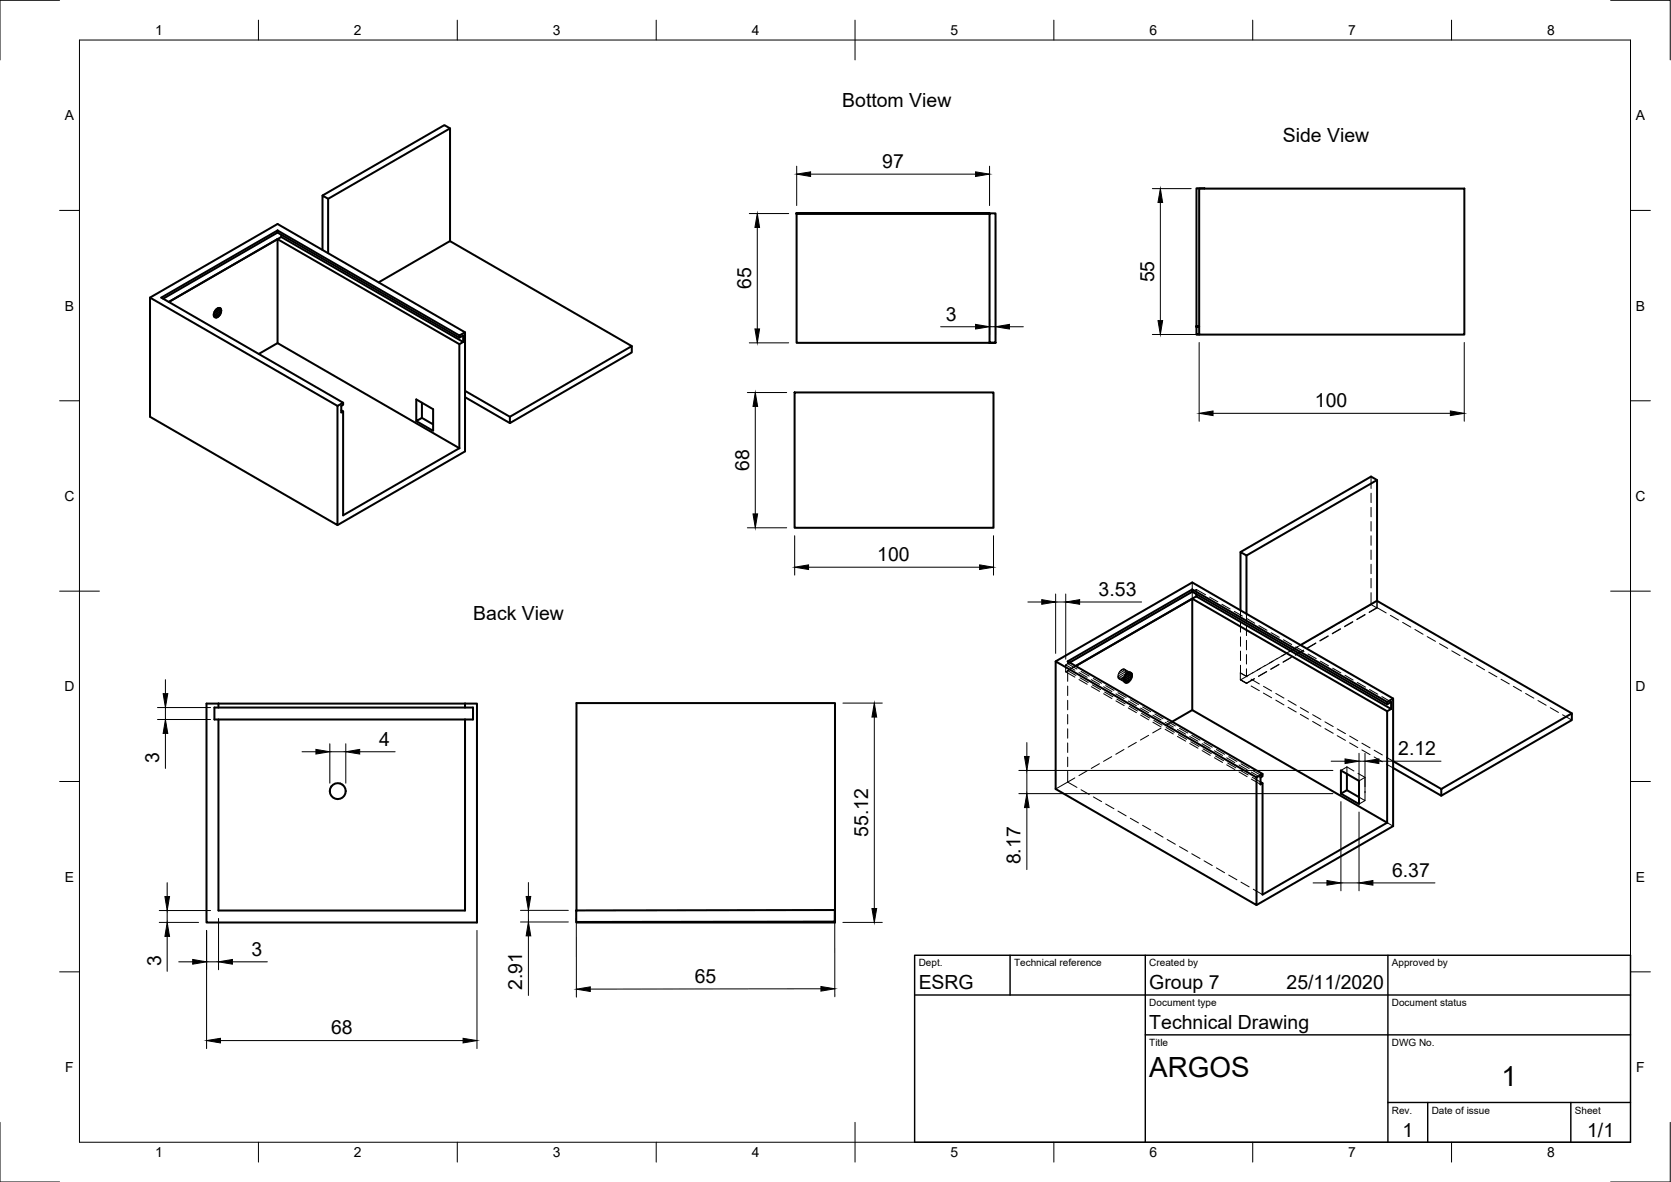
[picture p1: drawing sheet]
<svg xmlns="http://www.w3.org/2000/svg" width="420mm" height="297mm" viewBox="0 0 420 297" stroke-linecap="round" stroke-linejoin="round" font-family="sans-serif">
<!-- layer: Visible -->
<g fill="#000" stroke="#000" stroke-width=".25">
<circle cx="200.3" cy="53.6" r=".24"/>
<circle cx="300.8" cy="82.1" r=".24"/>
</g>
<g fill="none" stroke="#000" stroke-width=".51">
<path d="M113.2 32.3l-1.5-.9-30.6 17.7M69.8 57.9l-29.2 16.9 45.7 26.4-1.4 .8M69.8 57.9l45.7 26.4 1.4-.8v29.9l-32 18.6M69.8 57.9v.5l-28.8 16.7M69.8 58.4l45.7 26.5M70.7 59v.5M82.5 50l30.7-17.7v28.3M82.5 50l-1.4-.9v13.7M82.5 50v13.6M200.3 53.6h48.5h-48.5v32.6h50l-1.5-.1v-32.5h1.5v32.5M301.5 47.4h66.7v36.7h-66.7zM302.9 47.4l-2.1-.1v36.7h.7"/>
<path d="M37.7 74.8l47.2 27.2v30l-47.2-27.3zM37.7 74.8l32.1-18.5 47.1 27.2M53.7 79.1a.59 .59 0 0 0 .3 .6 .59 .59 0 0 0 .7 0M53.7 79.1l1 .6M53.8 79.5l.6 .3M53.8 78.8l1.2 .7M53.9 78.4l-.2 .7M53.9 78.4l1.3 .8M54.1 78l-.2 .4M54.1 78l1.4 .8M54.4 77.7l1.2 .7M54.7 77.5l-.6 .5"/>
<path d="M54.7 77.5l.9 .5M55 77.4a.54 .54 0 0 1 .6 .6M55 77.4l-.3 .1M55 77.4l.6 .4M55.6 78l-.1 .8-.8 .9M69.8 60.1l-27.4 15.8 28.3-16.4 45.8 26.4M69.8 60.1l45.7 26.4 1-.6M69.8 60.1v26.1M95.2 71l17.9-10.4 45.8 26.4M65.1 88.9l4.7-2.7 45.7 26.4M115.5 84.3v.6l1-.6v1.6M115.5 86.5v26.1"/>
<path d="M116.9 98.2l11.3 6.5M116.9 99.8l11.3 6.5M199.8 98.6h50v34h-50zM300.8 84l.7 .1M301.5 82h-.7h.7M86.3 101.2v.5l-.5 .3v1.6l.5-.2-.5-.3M86.3 103.4v26.1l29.2-16.9M106.1 101.2v3.8l-1.4 .8v-5.4l4.2 2.4v5.5l-4.2-2.5M106.1 105l2.8 1.6M128.2 104.7l30.7-17.7v1.6l-30.7 17.7zM313.4 139.6l32.8-19v30.4M313.4 139.6l-1.5-.9v14.7"/>
<path d="M313.4 139.6v14.6M346.2 120.6l-1.5-.8-32.8 18.9M299.8 148.1l-31.3 18.1 49 28.3-1.6 .9M299.8 150.5l-29.3 16.9 30.3-17.5 49 28.3M299.8 150.5l49 28.2 1-.5M299.8 148.1l49 28.3 1.5-.9v32.1l-34.4 19.8M299.8 148.1v.6M299.8 150.5v27.9M299.8 148.7l-30.8 17.8M299.8 148.7l49 28.3M300.8 149.3v.6M346.2 151l49 28.3"/>
<path d="M346.2 151l-19.2 11.1M51.9 176.8h68v55h-68zM54.9 176.8v1M116.9 177.8h-63v3h63M116.9 176.8v1h2v3h-2M265.4 166.2l50.5 29.2v32l-50.5-29.1zM265.4 166.2l34.4-19.8 50.5 29.1M282.6 170.9a.63 .63 0 0 0 .3 .6 .63 .63 0 0 0 .7 0M282.6 170.9l1 .6M282.7 170.5l-.1 .4M282.7 171.2l.6 .4M282.7 170.5l1.2 .7"/>
<path d="M282.8 170.1l-.1 .4M282.8 170.1l1.4 .8M283 169.7l-.2 .4M283 169.7l1.4 .8M283.3 169.4l-.3 .3M283.3 169.4l1.3 .7M283.6 169.1l-.3 .3M283.6 169.1l1 .6M283.9 169a.59 .59 0 0 1 .7 .7M283.9 169l-.3 .1M283.9 169l.7 .4M284.6 169.7l-.2 .8-.8 1"/>
<path d="M348.8 176.4v.6l1-.6v1.8M348.8 178.7v28M54.9 180.8v48h62v-48M294.7 181.4l5.1-3 49 28.3M317.5 194.5v.6l-.6 .3v1.7l.6-.3-.6-.3M317.5 196.8v28l31.3-18.1M337.2 193.6l4.5 2.6v5.9l-4.5-2.7zM338.7 194.5v4.1M338.7 198.6l-1.5 .8M338.7 198.6l3 1.7M350.3 191.3l12.1 7M350.3 193l12.1 7"/>
<path d="M362.4 198.3l32.8-19v1.7l-32.8 19zM144.9 228.8l65-.1v2.9l-65 .1zM144.9 228.8v-52.1h65.1v55.1h-65.1v-.1"/>
<circle cx="84.9" cy="198.8" r="2"/>
</g>
<!-- layer: Hidden -->
<g fill="none" stroke="#000" stroke-width=".25">
<path d="M344.7 119.8v3M344.7 123.9v2.4M344.7 127.5v2.4M344.7 131.1v2.4M344.7 134.6v2.4M344.7 138.2v2.4M282.3 158.8l-2.1 1.2M285.4 157l-2.1 1.2M288.5 155.2l-2.1 1.2M291.6 153.4l-2.1 1.2M294.7 151.6l-2.1 1.2M297.8 149.9l-2.1 1.2"/>
<path d="M299.8 146.4v1.7M299.8 148.7v1.8M300.8 148.1l-2 1.2M300.8 148.1v1.2M300.8 148.1l2.3 1.4M304.1 150.1l2.1 1.1M307.2 151.9l2.1 1.1M310.3 153.6l2.1 1.2M311.9 153.4v1.9M311.9 156.5v2.4M313.4 154.2v2M313.4 157.4v2.3"/>
<path d="M313.4 155.4l2.1 1.2M316.5 157.2l2.1 1.2M319.6 159l2.1 1.2M332.4 159l-2 1.2M333.9 159.8l-2 1.2M334 159.9l-2.1 1.2M335.5 157.2l-2 1.2M337 158l-2 1.2M337.1 158.1l-2.1 1.2M338.6 155.4l-2 1.2M340.1 156.2l-2 1.2M340.1 156.3l-2 1.2"/>
<path d="M341.7 153.7l-2 1.1M343.2 154.4l-2 1.2M343.2 154.5l-2 1.2M344.7 151.9l-1.9 1.2M344.7 141.8v2.4M344.7 145.4v2.4M344.7 148.9v3M344.7 151.9l1.5 .9M346.2 152.7l2.4 1.3M346.2 152.8v-1.8v1.7l-1.9 1.1M346.2 152.8l-1.9 1.1M349.6 154.6l2 1.2"/>
<path d="M352.7 156.4l2 1.2M355.8 158.2l2 1.2M358.9 160l2 1.2M267.9 168.8l2.4 1.4M268.5 166.2v.6M268.5 172.4v2.4M268.5 176v2.4M268.5 179.6v2.3M268.5 166.8l2.3 1.3M269 166.5l-.5 .3M269.9 165.9l-2 1.2M270.3 168.4l-2.4-1.3v1.7"/>
<path d="M270.5 167.4l-2.6 1.4M270.5 169.7l-2-1.2v2.7M271.3 170.8l2.1 1.2M271.3 169l2.1 1.2M271.6 170.3l2 1.2M271.8 168.7l2.1 1.2M273 164.2l-2 1.1M274.4 172.6l2.1 1.1M274.4 170.8l2.1 1.2M274.7 172.1l2 1.2M274.9 170.5l2.1 1.2M276.1 162.4l-2 1.2"/>
<path d="M277.5 174.3l2.1 1.2M277.5 172.6l2.1 1.2M277.7 173.9l2.1 1.2M278 172.3l2.1 1.2M279.2 160.6l-2 1.2M280.6 176.1l2.1 1.2M280.6 174.4l2.1 1.2M280.8 175.7l2.1 1.2M281.1 174.1l2.1 1.2M281.1 170.3v-.3l1.5 .9-.5-.3M281.1 169.6l1.6 .9M281.1 170.3l1.7 1.1"/>
<path d="M281.1 170.3l1.6 .9M281.3 169.2l-.2 .8M281.3 169.2l1.5 .9M281.5 168.8l-.2 .4M281.8 168.5l-.3 .3 1.5 .9M282.1 168.2l-.3 .3 1.5 .9M282.1 170.6l-.6 .1M282.1 168.2l1.5 .9-.5-.3M282.4 168.1l-.3 .1M282.4 168.1l1.5 .9M282.4 168.1l1.8 .9M282.9 168.3l.2 .5"/>
<path d="M283.1 168.8l-.4 1.2-.6 .6M283.7 177.9l2 1.2M283.7 176.2l2 1.2M284 177.5l2 1.2M284.2 175.9l2.1 1.2M286.8 179.7l2 1.2M286.8 178l2 1.1M287 179.3l2.1 1.2M287.3 177.7l2 1.1M289.9 179.7l2 1.2M290.4 179.4l2 1.2M311.9 170.8l1.5 .9"/>
<path d="M311.9 169.1l1.7 1M311.9 169.1h.1M311.9 170.8l1.7 1M311.9 169.1v1.7M311.9 160v2.4M311.9 163.6v2.4M311.9 167.2v1.9M313.4 168.1v1.9l-1.5-.9M313.4 160.9v2.4M313.4 164.5v2.4M313.9 169.7l-2 1.2M314.6 170.7l2.1 1.2"/>
<path d="M314.6 172.4l2.1 1.2M315.4 170.5l-2 1.2M315.4 170.6l-2 1.2M317 167.9l-3.6 2.1M317.7 174.2l2 1.2M317.7 172.5l2 1.2M318.2 167.2l-2.1 1.2M318.5 168.7l-2.1 1.2M318.5 168.8l-2.1 1.2M320.1 166.2l-2.1 1.2M320.8 174.3l2 1.1M320.8 175.9l2 1.3"/>
<path d="M321.2 165.4l-2 1.2M321.6 166.9l-2.1 1.3M321.6 167l-2.1 1.2M322.7 160.8l2.1 1.2M323.2 164.4l-2.1 1.2M323.9 176l2 1.2M323.9 177.7l2 1.2M324.3 163.6l-2 1.3M324.7 165.2l-2.1 1.2M325.8 162.6l2.1 1.2M326.3 162.6l-2.1 1.2M327 177.8l2 1.2"/>
<path d="M327 179.5l2 1.2M327 162.1l-1.6 1M327.8 163.4l-2.1 1.2M327.8 163.5l-2.1 1.1M328.9 164.3l2.1 1.2M329.4 160.8l-2.1 1.2M330.1 179.6l2 1.2M330.9 161.6l-2.1 1.2M330.9 161.7l-2.1 1.2M332 166.1l2.1 1.2M335.1 167.9l2 1.2M338.2 169.7l2 1.2"/>
<path d="M341.3 171.5l2 1.2M344.4 173.3l2 1.2M347.5 175.1l2.3 1.3M361.9 161.8l2.1 1.1M365 163.6l2.1 1.1M368.2 165.3l2 1.2M371.2 167.1l2.1 1.2M374.3 168.9l2.1 1.2M377.4 170.7l2.1 1.2M380.5 172.5l2.1 1.2M383.6 174.3l2.1 1.2M386.7 176.1l2.1 1.1"/>
<path d="M389.8 177.8l2.1 1.2M392.9 179.6l2.3 1.4M268.5 193.9v2.6l2.3 1.4M268.5 183.1v2.4M268.5 186.7v2.4M268.5 190.3v2.4M270.3 195.5l-4.9 2.8M271.8 198.5l2.1 1.2M273.3 193.7l-2 1.2M276.4 191.9l-2 1.2M279.5 190.1l-2 1.2M282.6 188.3l-2 1.3"/>
<path d="M285.7 186.6l-2 1.2M288.8 184.8l-2.1 1.2M289.9 181.5l2 1.2M290.1 181l2.1 1.2M291.9 183l-2.1 1.2M293 183.3l2 1.2M293 181.5l2 1.2M293.2 182.8l2.1 1.2M293.5 181.2l2 1.2M294.7 181.4l-1.8 1M296.1 185.1l2 1.2M296.1 183.3l2 1.2"/>
<path d="M296.3 184.6l2.1 1.2M296.6 183l2 1.2M299.1 186.8l2.1 1.2M299.1 185.1l2.1 1.2M299.4 186.4l2.1 1.2M299.7 184.8l2 1.2M302.3 188.6l2 1.2M302.3 186.9l2 1.2M302.5 188.2l2.1 1.2M302.7 186.6l2.1 1.2M305.4 190.4l2 1.2M305.4 188.7l2 1.2"/>
<path d="M305.6 190l2.1 1.2M305.9 188.4l2 1.2M308.4 192.2l2.1 1.2M308.4 190.4l2.1 1.3M308.7 191.8l2 1.2M308.9 190.1l2.1 1.3M311.5 194l2.1 1.2M311.5 192.2l2.1 1.2M311.8 193.6l2 1.1M312 191.9l2.1 1.2M314.6 195.8l2.3 1.3M314.6 194l2.3 1.4"/>
<path d="M314.9 195.3l2 1.2M315.1 193.7l2.4 1.4M330.1 181.3l2 1.2M333.1 181.4l2.1 1.2M333.1 183.1l2.1 1.2M336.2 183.2l2.1 1.2M336.2 184.9l2.1 1.2M338.7 192.7l1.7 1M338.7 192.7v1.8M338.7 192.7l-1.5 .9M339.3 185l2.1 1.2M339.3 186.7l2.1 1.2"/>
<path d="M341.5 194.4l1.7 1M342.4 186.8l2.1 1.1M342.4 188.5l2.1 1.1M343.2 198.9v2.3l-1.5-.9M343.2 195.4v2.3M343.2 195.4l-1.5 .8M345.5 188.5l2.1 1.2M345.5 190.2l2.1 1.2M348.6 190.3l1.7 1M348.6 192l1.7 1M274.9 200.3l2.1 1.2M278 202l2.1 1.2"/>
<path d="M281.1 203.8l2.1 1.2M284.2 205.6l2.1 1.2M287.3 207.4l2 1.2M290.4 209.2l2 1.2M293.5 211l2 1.2M296.6 212.8l2 1.1M299.7 214.6l2 1.1M302.7 216.3l2.1 1.2M305.9 218.1l2 1.2M308.9 219.9l2.1 1.2M343.2 201.2l-1.5 .9M348.8 206.7l1.5 .9"/>
<path d="M312 221.7l2.1 1.2M315.1 223.5l2.4 1.3"/>
</g>
<!-- layer: Border -->
<g fill="none" stroke="#000" stroke-width=".25">
<path d="M15 .1h-15v15M20 10.1h390v276.9h-390zM65 5.1v5M115 5.1v5M165 5.1v5M215 5.1v10M265 5.1v5M315 5.1v5M365 5.1v5M405 .1h15v15M15 52.9h5M410 52.9h5"/>
<path d="M15 100.7h5M410 100.7h5M15 148.6h10M405 148.6h10M15 196.4h5M410 196.4h5M15 244.2h5M410 244.2h5M0 282.1v14.9h15M65 287v5M115 287v5M165 287v5"/>
<path d="M215 282.1v9.9M265 287v5M315 287v5M365 287v5M420 282.1v14.9h-15"/>
</g>
<!-- layer: TitleBlock -->
<path d="M230 240.1h180v46.9h-180zM230 250h180M254 240.1v9.9M288 240.1v46.9M349 240.1v46.9M288 260.1h122M349 277.1h61M359 277.1v9.9M395 277.1v9.9" fill="none" stroke="#000" stroke-width=".36"/>
<!-- layer: Dimensions -->
<g fill="none" stroke="#000" stroke-width=".25">
<path d="M188.4 53.7h9.9M190.4 57.2v25.5M200.3 41.8v9.9M203.8 43.8h41.5M248.8 41.8v9.9M250.3 55.6v28.5M289.8 47.4h9.7M291.8 50.9v29.7M187.9 98.6h9.9M188.4 86.2h9.9M236.5 82.1h8.8M248.8 80.1v4"/>
<path d="M248.8 82.1h1.5M253.8 82.1h3.5M289.8 84.1h19.2M301.5 86.1v19.8M368.2 86.1v19.8M189.9 102.1v27M305 103.9h59.7M187.9 132.6h9.9M199.8 134.6v9.9M249.8 134.6v9.9M203.3 142.5h43M258.4 151.3h3.5"/>
<path d="M265.4 149.3v14.9M265.4 151.3h2.6M268 149.3v16.4M271.5 151.3h15.5M39.6 177.8h13.3M41.6 170.8v3.5M41.6 177.8v3M211.9 176.7h9.9M39.6 180.8h13.3M41.6 184.3v8.8M75.9 188.9h3.5M82.9 186.9v9.9"/>
<path d="M82.9 188.9h4.1M87 186.9v9.9M90.4 188.9h9M219.8 180.2v48.1M256.2 193.6h79M256.2 199.4h79M258.2 186.6v3.5M258.2 193.6v5.8M334.7 191.3h3.5M341.7 189.3v10.8M341.7 191.3h1.5M343.2 189.3v9.9"/>
<path d="M346.7 191.3h15.6M258.2 203v15.5M337.2 201.5v22.4M341.7 204.1v19.8M40 231.8h9.9M40 228.8h12.9M42 221.8v3.5M42 228.8v3M42 235.3v8.8M51.9 233.8v29.7M54.9 230.8v12.9M119.9 233.8v29.7"/>
<path d="M130.9 228.8h12M130.9 231.7h12M132.9 221.8v3.5M132.9 228.8v2.9M132.9 235.2v15M144.9 230.8v19.8M209.9 230.7v19.8M211.9 231.8h9.9M330.2 221.9h3.5M337.2 221.9h4.5M345.2 221.9h15.6M44.9 241.7h3.6"/>
<path d="M51.9 241.7h3M58.4 241.7h8.8M206.4 248.5l-58 .1M55.4 261.5h61"/>
</g>
<g fill="#000" stroke="#000" stroke-width=".25">
<path d="M190.4 53.7l.6 3.5h-1.2zM200.3 43.8l3.5-.6v1.2zM245.3 43.2l3.5 .6-3.5 .6zM291.8 47.4l.5 3.5h-1.1zM189.8 82.7h1.2l-.6 3.5zM245.3 81.5l3.5 .6-3.5 .6zM250.3 82.1l3.5-.6v1.2zM291.2 80.6h1.1l-.5 3.5zM189.9 98.6l.6 3.5h-1.2zM301.5 103.9l3.5-.6v1.1zM364.7 103.3l3.5 .6-3.5 .5zM189.3 129.1h1.2l-.6 3.5z"/>
<path d="M199.8 142.5l3.5-.5v1.1zM246.3 142l3.5 .5-3.5 .6zM261.9 150.7l3.5 .6-3.5 .6zM268 151.3l3.5-.6v1.2zM41 174.3h1.2l-.6 3.5zM41.6 180.8l.6 3.5h-1.2zM79.4 188.3l3.5 .6-3.5 .6zM87 188.9l3.4-.6v1.2zM219.8 176.7l.6 3.5h-1.2zM257.6 190.1h1.2l-.6 3.5zM338.2 190.7l3.5 .6-3.5 .6zM343.2 191.3l3.5-.6v1.2z"/>
<path d="M258.2 199.4l.6 3.6h-1.2zM41.5 225.3h1.1l-.6 3.5zM42 231.8l.6 3.5h-1.1zM132.3 225.3h1.2l-.6 3.5zM132.9 231.7l.6 3.5h-1.2zM219.2 228.3h1.2l-.6 3.5zM333.7 221.3l3.5 .6-3.5 .5zM341.7 221.9l3.5-.6v1.1zM48.5 241.1l3.4 .6-3.4 .6zM54.9 241.7l3.5-.6v1.2zM144.9 248.6l3.5-.6v1.2zM206.4 247.9l3.5 .6-3.5 .6z"/>
<path d="M51.9 261.5l3.5-.6v1.2zM116.4 260.9l3.5 .6-3.5 .6z"/>
</g>
<g font-size="7">
<text x="289" y="270.6">ARGOS</text>
<text x="377.5" y="273">1</text>
</g>
<g font-size="4.9">
<text x="211.8" y="26.8">Bottom View</text>
<text x="322.5" y="35.8">Side View</text>
<text x="221.8" y="42.2">97</text>
<text x="290.2" y="71" transform="rotate(-90 290.2 71)">55</text>
<text x="188.8" y="72.6" transform="rotate(-90 188.8 72.6)">65</text>
<text x="237.8" y="80.5">3</text>
<text x="330.6" y="102.3">100</text>
<text x="188.4" y="118.3" transform="rotate(-90 188.4 118.3)">68</text>
<text x="220.6" y="141">100</text>
<text x="276.2" y="149.7">3.53</text>
<text x="119" y="155.8">Back View</text>
<text x="40" y="191.8" transform="rotate(-90 40 191.8)">3</text>
<text x="95.4" y="187.4">4</text>
<text x="351.6" y="189.8">2.12</text>
<text x="218.3" y="210.3" transform="rotate(-90 218.3 210.3)">55.12</text>
<text x="256.6" y="217.2" transform="rotate(-90 256.6 217.2)">8.17</text>
<text x="350" y="220.3">6.37</text>
<text x="40.5" y="242.8" transform="rotate(-90 40.5 242.8)">3</text>
<text x="63.2" y="240.1">3</text>
<text x="131.3" y="248.8" transform="rotate(-90 131.3 248.8)">2.91</text>
<text x="174.7" y="247">65</text>
<text x="231" y="248.5">ESRG</text>
<text x="289" y="248.5">Group 7</text>
<text x="323.5" y="248.5">25/11/2020</text>
<text x="83.2" y="260">68</text>
<text x="289" y="258.6">Technical Drawing</text>
<text x="352.6" y="285.7">1</text>
<text x="399.1" y="285.7">1/1</text>
</g>
<g font-size="3.5">
<text x="39" y="8.8">1</text>
<text x="89" y="8.8">2</text>
<text x="139" y="8.8">3</text>
<text x="189" y="8.8">4</text>
<text x="239" y="8.8">5</text>
<text x="289" y="8.8">6</text>
<text x="339" y="8.8">7</text>
<text x="389" y="8.8">8</text>
<text x="16.3" y="30.2">A</text>
<text x="411.3" y="30.2">A</text>
<text x="16.3" y="78">B</text>
<text x="411.3" y="78">B</text>
<text x="16.2" y="125.9">C</text>
<text x="411.2" y="125.9">C</text>
<text x="16.2" y="173.7">D</text>
<text x="411.2" y="173.7">D</text>
<text x="16.3" y="221.6">E</text>
<text x="411.3" y="221.6">E</text>
<text x="16.4" y="269.4">F</text>
<text x="411.4" y="269.4">F</text>
<text x="39" y="290.8">1</text>
<text x="89" y="290.8">2</text>
<text x="139" y="290.8">3</text>
<text x="189" y="290.8">4</text>
<text x="239" y="290.8">5</text>
<text x="289" y="290.8">6</text>
<text x="339" y="290.8">7</text>
<text x="389" y="290.8">8</text>
</g>
<g font-size="2.5">
<text x="231" y="242.9">Dept.</text>
<text x="255" y="242.9">Technical reference</text>
<text x="289" y="242.9">Created by</text>
<text x="350" y="242.9">Approved by</text>
<text x="289" y="252.8">Document type</text>
<text x="350" y="252.8">Document status</text>
<text x="289" y="262.9">Title</text>
<text x="350" y="262.9">DWG No.</text>
<text x="350" y="279.9">Rev.</text>
<text x="360" y="279.9">Date of issue</text>
<text x="396" y="279.9">Sheet</text>
</g>
</svg>
